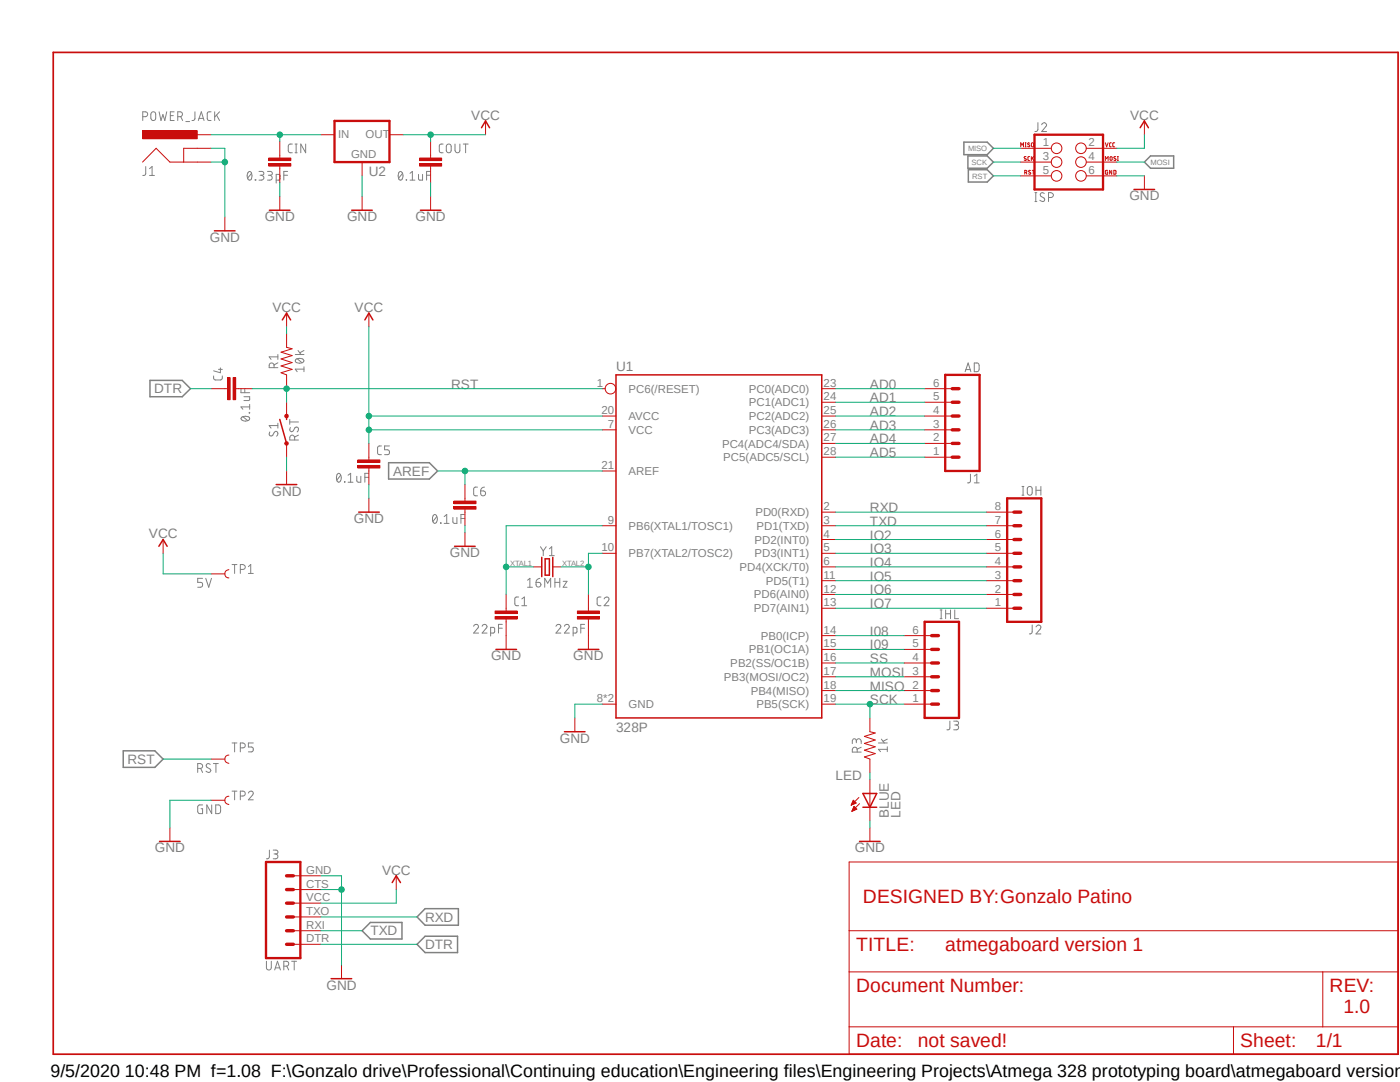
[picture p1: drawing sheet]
<svg xmlns="http://www.w3.org/2000/svg" width="279mm" height="216mm" viewBox="0 0 279 216" stroke-linecap="round" stroke-linejoin="round" font-family="sans-serif">
<path d="M10.1 10.1l269.3 200.8M279.4 10.1l-269.3 200.8" fill="none" stroke="#fff" stroke-width=".2"/>
<g fill="none" stroke="#808080" stroke-width=".2">
<path d="M28.5 23.3h.5a.49 .49 0 0 0 .5-.5 .49 .49 0 0 0-.5-.5h-.5v1.7M29.1 33.2v1.4a.42 .42 0 0 1-.6 .4M29.8 35h1M29.8 33.7l.6-.5v1.8M30.3 22.4a.48 .48 0 0 1 .5 0 .48 .48 0 0 1 .3 .4v.8a.49 .49 0 0 1-.5 .5 .49 .49 0 0 1-.5-.5v-.8zM31.7 22.3l.4 1.7 .4-1.1 .4 1.1 .4-1.7M34 23.1h.6M34.8 22.3h-.8v1.7h.8M35.5 23.3h.4a.49 .49 0 0 0 .5-.5 .49 .49 0 0 0-.5-.5h-.4v1.7M36.1 23.3l.3 .7M37.1 24.3h.7M38.9 22.3v1.4a.45 .45 0 0 1-.6 .3"/>
<path d="M39.6 24l.6-1.7 .5 1.7M39.7 23.6h.9M42.1 22.3l-.6 .1-.1 .3v1.1l.1 .2h.6M42.8 22.3v1.7M43.2 23l.6 1M43.8 22.3l-1 1.1M49.6 34.3l.2-.1a1.04 1.04 0 0 1 0 1.7 1.04 1.04 0 0 1-.2-1.6zM50.2 34.6l-.8 1M50.9 35.9h.2zM51.7 34.2h.6l.3 .2v.4l-.7 .2M52.2 35a.49 .49 0 0 1 .5 .5 .49 .49 0 0 1-.5 .4h-.5M53.4 34.2h.7l.3 .4-.3 .3-.5 .1"/>
<path d="M53.8 35a.49 .49 0 0 1 .5 .5 .49 .49 0 0 1-.5 .4h-.4M55.1 35.9h.7v-.1l.1-.7-.1-.3h-.7v1.7M56.6 35h.8M57.4 34.2h-.8v1.7M58.3 28.7l-.6 .1-.2 .3 .1 1.2 .7 .2M58.9 30.5h.4M58.9 28.7h.4M59.1 28.7v1.8M61 28.7v1.8l-1-1.8v1.8M79.7 34.3l.2-.1a1 1 0 0 1 0 1.7 .79 .79 0 0 1-.4-1.1zM80.3 34.6l-.8 1M81.1 35.9h.1z"/>
<path d="M81.8 35.9h1M81.8 34.6l.5-.4v1.7M83.5 34.8v.9l.2 .2h.6v-1.1M85.1 35h.8M85.9 34.2h-.8v1.7M88.4 28.7l-.5 .1-.2 .3v1.2l.7 .2M89.3 28.8a.48 .48 0 0 1 .5 0 .48 .48 0 0 1 .2 .4v.8a.49 .49 0 0 1-.4 .5 .49 .49 0 0 1-.5-.5v-.8zM90.8 28.7v1.3a.49 .49 0 0 0 .5 .5 .49 .49 0 0 0 .5-.5v-1.3M92.5 28.7h.9M92.9 28.7v1.8M206.5 38.4h.4M206.7 38.4v1.8"/>
<path d="M207.1 24.5v1.4a.45 .45 0 0 1-.6 .3M207.9 24.9a.47 .47 0 0 1 .7-.4 .47 .47 0 0 1 .1 .8l-.8 .9h1M208.4 38.6a.44 .44 0 0 0-.6-.1 .44 .44 0 0 0 0 .7l.5 .3a.4 .4 0 0 1 .2 .4 .4 .4 0 0 1-.4 .3l-.6-.2M209.3 39.4h.4a.49 .49 0 0 0 .5-.5 .49 .49 0 0 0-.5-.5h-.4v1.8M206.5 40.2h.4M42.6 75l.1 .6 .3 .2h1.2l.1-.2 .1-.6M43.6 73.7h.8M44 73.4v1l-1.4-.4M48.1 77.6v.8h1.7M48.7 79.2h1.1v.6l-.1 .1h-1M48.9 77.6v.8M54.7 73.4v-.5a.49 .49 0 0 0-.5-.5 .49 .49 0 0 0-.5 .5v.5h1.8"/>
<path d="M55.5 72.4l-.8 .4M55.5 71.2h-1.8l.4 .5M55.5 70.7v1M58.9 70.7h1.8M59 71.8l.1-.2 .7-.1a.72 .72 0 0 1 .9 .5 1.04 1.04 0 0 1-1.8 0zM59.3 71.6l1 .8M59.5 69.9l.6 .8M60.7 73.7h-1.8l.4 .5M60.7 73.2v1M60.7 69.9l-.9 .5M192.6 74.2l.6-1.8 .6 1.8M192.7 73.7h.9"/>
<path d="M194.4 72.4h.7l.2 .2 .1 1.1a.44 .44 0 0 1-.5 .5h-.5zM48.2 83.3l.8-.2a.66 .66 0 0 1 .8 .4 1 1 0 0 1-1.7 0zM48.5 83.1l.9 .8M49.7 82.3l.1 .1zM49.8 80.7v1M49.8 81.2h-1.7l.4 .5M53.8 86.2a.44 .44 0 0 0 0 .6 .44 .44 0 0 0 .6 0l.5-.7a.38 .38 0 0 1 .4 0 .38 .38 0 0 1 .2 .4l-.3 .5M55.5 84.5v.9M55.5 84.9h-1.8l.4 .5M57.8 83.7v1M57.8 84.2h1.8M58 85.3a.51 .51 0 0 0 .2 .8l.3-.2 .3-.5a.4 .4 0 0 1 .5-.2 .4 .4 0 0 1 .3 .4l-.3 .6"/>
<path d="M58.8 87.8v-.5a.49 .49 0 0 0-.5-.5 .49 .49 0 0 0-.5 .5v.5h1.8M59.6 86.8l-.8 .4M67.4 94.5l.2-.1a1.03 1.03 0 0 1 0 1.8 1.15 1.15 0 0 1-.2-1.7zM68 94.8l-.8 1M68.7 96.1l.1 .1zM69.5 96.2h.9M69.5 94.8l.5-.4v1.8M71.2 95v.9l.3 .3h.5v-1.2M72.8 95.2h.8M73.6 94.4h-.8v1.8M76.1 89h-.6l-.1 .4v1.2l.7 .1M77.7 89h-.9v.7h.5a.5 .5 0 0 1 .4 .5 .5 .5 0 0 1-.4 .5h-.5"/>
<path d="M95.3 97.2h-.6l-.2 .4 .1 1.2 .7 .1M95.9 98h.6a.5 .5 0 0 1 .4 .5 .5 .5 0 0 1-.5 .4 .5 .5 0 0 1-.5-.4zM96.7 97.2a.73 .73 0 0 0-.8 .8M193.7 94.6v1.4a.42 .42 0 0 1-.6 .4M194.4 96.4h1M194.4 95l.5-.4v1.8M204 98.8h.3M204 97.1h.3M204.2 97.1v1.7M205.2 97.2a.48 .48 0 0 1 .5-.1 .48 .48 0 0 1 .3 .4v.8a.49 .49 0 0 1-.5 .5 .49 .49 0 0 1-.5-.5v-.8zM206.8 97.1v1.7M206.8 97.8h.9"/>
<path d="M207.7 97.1v1.7M40.4 115.4h-.9v.8h.5a.5 .5 0 0 1 .4 .5 .5 .5 0 0 1-.4 .5h-.5M41.1 115.4l.6 1.8 .5-1.8M46.3 112.6h1M46.8 112.6v1.8M48 113.6h.5a.49 .49 0 0 0 .5-.5 .49 .49 0 0 0-.5-.5h-.5v1.8M49.6 113.1l.4-.5v1.8M49.6 114.4h.9M86.6 102.7h.2a1.03 1.03 0 0 1 0 1.7 1.07 1.07 0 0 1-.2-1.7zM87.2 103.1l-.8 1M87.9 104.3l.1 .1zM88.6 104.4h1"/>
<path d="M88.6 103.1l.6-.4v1.7M90.4 103.3v.8l.3 .3h.5v-1.1M92 103.5h.8M92.8 102.7h-.8v1.7M103.5 119.1l-.6 .1-.2 .3 .1 1.1 .1 .2 .6 .1M104.1 119.5l.5-.4v1.8M105.3 115.8l.4-.4v1.8M105.3 117.2h1M107 116.2h.5a.49 .49 0 0 1 .4 .5 .49 .49 0 0 1-.5 .5 .49 .49 0 0 1-.4-.5zM107.7 115.4a.79 .79 0 0 0-.7 .8M107.9 109.1l.5 .8M108.4 109.9v1"/>
<path d="M108.7 117.2v-1.8l.6 1 .6-1v1.8M109 109.1l-.6 .8M109.6 109.5l.5-.4v1.8M109.6 110.9h1M110.7 116.2h1M110.7 115.4v1.8M111.7 115.4v1.8M112.4 116h.8l-.8 1.2h.8M119.9 119.1l-.5 .1-.2 .3v1.1l.2 .2 .5 .1M120.6 119.5a.49 .49 0 0 1 .6-.4 .49 .49 0 0 1 .2 .8l-.8 1h.9M94.5 125a.48 .48 0 0 1 .7-.4 .48 .48 0 0 1 .1 .7l-.8 1h1M96.2 125a.47 .47 0 0 1 .7-.4 .47 .47 0 0 1 .1 .7l-.8 1h1"/>
<path d="M97.9 126.3l.8-.1v-.7l-.1-.3h-.7v1.7M99.5 125.3h.7M100.2 124.6h-.7v1.7M104.1 120.9h1M111 125a.48 .48 0 0 1 .6-.4 .48 .48 0 0 1 .3 .6l-.9 1.1h.9M112.6 125a.48 .48 0 0 1 .7-.4 .48 .48 0 0 1 .2 .7l-.9 1h1M114.4 126.3l.7-.1v-.7l-.1-.3h-.6v1.7M115.9 125.3h.8M116.7 124.6h-.8v1.7M187.6 123.4h.4M187.6 121.7h.4M187.8 121.7v1.7"/>
<path d="M188.7 121.7v1.7M188.7 122.5h1M189.7 121.7v1.7M190.5 121.7v1.7h.8M206 124.7v1.4a.45 .45 0 0 1-.6 .4M206.8 125.1a.5 .5 0 0 1 .5-.4 .5 .5 0 0 1 .4 .4l-.1 .4-.8 1h.9M39.5 153.3h.5a.49 .49 0 0 0 .5-.5 .49 .49 0 0 0-.5-.4h-.5v1.7M40 153.3l.4 .8M42 152.5a.44 .44 0 0 0-.7 0 .44 .44 0 0 0 0 .6l.7 .4a.4 .4 0 0 1-.3 .6l-.6-.2M42.6 152.4h1M43.1 152.4v1.7M46.3 148.3h1"/>
<path d="M46.3 157.9h1M46.8 148.3v1.7M46.8 157.9v1.7M48 158.8h.5a.49 .49 0 0 0 .4-.5 .49 .49 0 0 0-.4-.4h-.5v1.7M48 149.2h.5a.49 .49 0 0 0 .5-.5 .49 .49 0 0 0-.5-.4h-.5v1.7M49.6 158.2a.49 .49 0 0 1 .7-.3 .49 .49 0 0 1 .1 .7l-.8 1h.9M50.5 148.3h-.9v.8h.6a.5 .5 0 0 1 .4 .4 .5 .5 0 0 1-.4 .5h-.6M170.9 147.9a.49 .49 0 0 1 .5-.5 .49 .49 0 0 1 .5 .5v.5M170.9 148.2v-.6l-.2-.2a.4 .4 0 0 0-.6 .4v.6M171.1 150.1v-.5a.49 .49 0 0 0-.5-.5 .49 .49 0 0 0-.5 .5v.5h1.8M171.9 149.1l-.8 .4M175.3 148.3h1.8"/>
<path d="M175.9 147.5l.6 .8M177.1 149.5h-1.8l.4 .5M177.1 149v1M177.1 147.5l-.9 .4M189.6 143.9v1.3a.42 .42 0 0 1-.6 .4M190.3 143.9h.6a.38 .38 0 0 1 .4 .4 .38 .38 0 0 1-.4 .4h-.4M190.8 144.7a.49 .49 0 0 1 .5 .4 .49 .49 0 0 1-.5 .5h-.5M40.4 160.6h-.6l-.3 .2v1.2l.2 .3h.7v-.9h-.3M42.2 160.6v1.7l-.9-1.7v1.7M43.1 160.6h.6l.2 .1 .1 1.1a.44 .44 0 0 1-.4 .5h-.5zM53.8 169.6v1.4a.45 .45 0 0 1-.6 .4M54.5 169.6h.6a.39 .39 0 0 1 .3 .3 .39 .39 0 0 1-.1 .4l-.6 .1"/>
<path d="M55 170.4a.49 .49 0 0 1 .5 .5 .49 .49 0 0 1-.5 .5h-.5M53.2 191.8v1.3a.49 .49 0 0 0 .5 .5 .49 .49 0 0 0 .4-.5v-1.3M54.8 193.5l.6-1.7 .6 1.7M54.9 193.1h.9M56.6 192.8h.5a.49 .49 0 0 0 .5-.5 .49 .49 0 0 0-.5-.5h-.5v1.7M57.2 192.8l.4 .7M58.2 191.8h1M58.7 191.8v1.7"/>
</g>
<path d="M192.4 28.4h4.6l1.2 1.2-1.2 1.3h-4.6zM193.2 31.1h3.8l1.2 1.2-1.2 1.3h-3.8zM193.3 33.9h3.7l1.2 1.2-1.2 1.2h-3.7zM228.4 32.3l1.2-1.2h4.6v2.5h-4.6zM29.9 75.9h6.5l1.6 1.7-1.6 1.6h-6.5zM77.6 92.3h8.1l1.6 1.7-1.6 1.6h-8.1zM24.6 149.8h6.3l1.7 1.7-1.7 1.6h-6.3zM72.3 185.7l1.6-1.6h6.3v3.3h-6.3zM83.2 188.4l1.6-1.6h6.5v3.3h-6.5zM84.8 181.3h6.7v3.3h-6.7l-1.6-1.6z" fill="none" stroke="#808080" stroke-width=".3"/>
<path d="M122.9 74.8h41.1v68.5h-41.1zM108.1 111.2v3.9M108.8 111.5h.8v3.3h-.8zM110.3 111.2v3.9" fill="none" stroke="#c90d0c" stroke-width=".3"/>
<g fill="none" stroke="#c90d0c" stroke-width=".2">
<path d="M120.2 77.6h.6M164 77.6h2.8M120.2 85.8h2.7M120.2 94h2.7M120.2 83h2.7M164 85.8h2.8M164 83h2.8M164 91.2h2.8M164 88.5h2.8M164 80.3h2.8M106.5 113.1h1.6M110.3 113.1h1.7"/>
<path d="M120.2 110.4h2.7M120.2 104.9h2.7M164 110.4h2.8M164 104.9h2.8M164 118.6h2.8M164 115.9h2.8M164 113.1h2.8M164 107.7h2.8M164 102.2h2.8M101 121.4v.5M101 123.5v.6M164 137.8h2.8"/>
<path d="M164 135h2.8M164 132.3h2.8M164 129.6h2.8M164 126.8h2.8M164 121.4h2.8M120.2 140.5h2.7M164 140.5h2.8"/>
<circle cx="121.8" cy="77.6" r="1.06"/>
</g>
<path d="M98.8 123h4.4v.5h-4.4z" fill-rule="evenodd" fill="#c90d0c"/>
<path d="M98.8 123h4.4v.5h-4.4z" fill="none" stroke="#c90d0c" stroke-width=".2"/>
<path d="M98.8 121.9h4.4v.5h-4.4z" fill-rule="evenodd" fill="#c90d0c"/>
<path d="M101 118.6v2.8M98.8 121.9h4.4v.5h-4.4zM101 124.1v2.7M117.4 121.4v.5M117.4 123.5v.6" fill="none" stroke="#c90d0c" stroke-width=".2"/>
<path d="M115.2 123h4.4v.5h-4.4z" fill-rule="evenodd" fill="#c90d0c"/>
<path d="M115.2 123h4.4v.5h-4.4z" fill="none" stroke="#c90d0c" stroke-width=".2"/>
<path d="M115.2 121.9h4.4v.5h-4.4z" fill-rule="evenodd" fill="#c90d0c"/>
<g fill="none" stroke="#c90d0c" stroke-width=".2">
<path d="M203.7 29.3v-.8l.3 .5 .3-.5v.8M203.7 29.6h6.1M203.7 32.3h6.1M203.7 35.1h6.1M204.5 34.4h.4v-.3l-.4-.1v.8M204.6 29.3h.2M204.6 28.5h.2M204.7 28.5v.8M204.8 31.3l-.3-.1-.1 .2 .4 .3v.3h-.2l-.2-.1M204.8 34.4l.1 .4M205.5 31.2l-.4 .2v.6h.4M205.5 28.6h-.4l.4 .6h-.4"/>
<path d="M205.7 34h-.3l-.1 .2 .4 .3v.2h-.4M205.8 31.2v.8M205.9 28.6h.3l.1 .5-.2 .2-.2-.1zM206 34h.4M206 31.5l.3 .5M206.2 34v.8M206.3 31.2l-.5 .5M216.8 29.6h6.1M216.8 32.3h6.1M216.8 35.1h6.1M220.6 32v-.8l.3 .5 .2-.5v.8M220.6 28.5l.3 .8 .2-.8"/>
<path d="M221.1 34h-.5l.1 .8h.4v-.5h-.2M221.6 31.3h.3v.7h-.3zM221.8 28.5l-.4 .2v.5l.4 .1M221.9 34v.8l-.5-.8v.8M222.3 34l.4 .1-.1 .7h-.3zM222.5 28.5l-.4 .2v.5l.4 .1M222.7 31.3l-.3-.1-.1 .2 .4 .3v.3l-.4-.1M223 32h.2M223 31.2h.2M223.1 31.2v.8M57.2 66.6v2.7l1.1 .3-2.2 .7 2.2 .7-2.2 .6 2.2 .7-2.2 .7 2.2 .7-2.2 .7 1.1 .4v2.8M57.2 62.5v2.7"/>
<path d="M57.2 94v2.7M117.4 118.6v2.8M101 126.8v2.8M115.2 121.9h4.4v.5h-4.4zM117.4 124.1v5.5M58.5 177.5h5.6M58.5 174.8h5.6M58.5 188.4h5.6M58.5 185.7h5.6M58.5 183h5.6M58.5 180.2h5.6"/>
<circle cx="210.9" cy="29.6" r="1.06"/>
<circle cx="210.9" cy="35.1" r="1.06"/>
<circle cx="210.9" cy="32.3" r="1.06"/>
<circle cx="215.7" cy="35.1" r="1.06"/>
<circle cx="215.7" cy="32.3" r="1.06"/>
<circle cx="215.7" cy="29.6" r="1.06"/>
</g>
<path d="M56.3 63.8l.9-1.3 .8 1.3M55.1 96.7h4.1M55.8 83.7l1.4 4.8M57.2 83v.7M99 129.6h4.1M115.4 129.6h4.1" fill="none" stroke="#c90d0c" stroke-width=".3"/>
<path d="M206.5 26.9h13.6v10.9h-13.6zM53.1 172h6.8v19.2h-6.8z" fill="none" stroke="#c90d0c" stroke-width=".47"/>
<path d="M57.2 177.5h1.3M57.2 174.8h1.3M57.2 183h1.3M57.2 185.7h1.3M57.2 188.4h1.3M57.2 180.2h1.3" fill="none" stroke="#c90d0c" stroke-width=".68"/>
<circle cx="57.2" cy="88.5" r=".36" fill="#c90d0c"/>
<circle cx="57.2" cy="88.5" r=".36" fill="none" stroke="#c90d0c" stroke-width=".2"/>
<circle cx="57.2" cy="83" r=".37" fill="#c90d0c"/>
<g fill="none" stroke="#c90d0c" stroke-width=".2">
<path d="M28.4 32.3l2.8-2.7 2.7 2.7h5.5M39.4 29.6h-2.7v2.7M228.4 24.1v2.8M228.4 35.1v2.7M73.6 62.5v2.7M184.5 77.6h5.5M57.2 80.3v2.7M57.2 88.5v2.7M73.6 99.4v2.8M184.5 91.2h5.5M184.5 88.5h5.5M184.5 85.8h5.5"/>
<path d="M184.5 83h5.5M184.5 80.3h5.5M32.6 107.7v2.7M42.1 114.5h2.8M45.7 113.7a.83 .83 0 0 0-.8 .8 .83 .83 0 0 0 .8 .8M92.8 106.3v2.7M196.8 118.6h5.6M196.8 115.9h5.6M196.8 113.1h5.6M196.8 110.4h5.6M196.8 107.7h5.6M196.8 104.9h5.6"/>
<path d="M196.8 102.2h5.6M180.4 137.8h5.5M180.4 135h5.5M180.4 132.3h5.5M180.4 129.6h5.5M180.4 126.8h5.5M196.8 121.4h5.6M42.1 159.7h2.8M42.1 151.5h2.8M45.7 158.9a.83 .83 0 0 0-.8 .8 .83 .83 0 0 0 .8 .8M45.7 150.7a.83 .83 0 0 0-.8 .8 .83 .83 0 0 0 .8 .8M114.7 143.3v2.7"/>
<path d="M170.2 159.9h.4M170.2 159.9h.2M170.3 159.7h.1M171.4 159.1l-1.5 1.6M173.6 143.3v2.7l1.1 .3-2.2 .6 2.2 .8-2.2 .6 2.2 .7-2.2 .7 2.2 .7-2.2 .6 1.1 .5v2.7M173.6 155.6v8.2M180.4 140.5h5.5M33.9 165.2v2.7M79.1 174.8v2.7M169.9 160.7h.1M169.9 160.5h.2M170 160.4h.3"/>
<path d="M170 160.4h.6M170.1 160.2h.7M170.1 161.8h.1M170.1 160.1h.7M170.1 161.8h.2M170.1 160.1h.5M170.1 161.7h.5M170.2 161.5h.6M170.2 161.5h.8M170.3 161.4h.6M170.3 161.2h.5M170.3 161.2h.4"/>
<path d="M170.4 161h.2M170.4 161h.1M170.9 160.2l-.6-.5-.4 1M170.9 160.2l-1 .5M171 161.5l-.6-.6-.4 1M171 161.5l-1 .4M171.5 160.4l-1.5 1.5M173.6 165.2v2.7M68.2 192.6v2.7"/>
<circle cx="57.2" cy="83" r=".37"/>
</g>
<g fill="none" stroke="#c90d0c" stroke-width=".3">
<path d="M226.3 37.8h4.1M227.5 25.5l.9-1.4 .8 1.4M72.8 63.8l.8-1.3 .8 1.3M31.7 109l.9-1.3 .8 1.3M71.6 102.2h4.1M90.7 109h4.1M112.6 146h4.2M172.2 158.3h2.8l-1.4 2.8zM31.8 167.9h4.1M78.3 176.1l.8-1.3 .8 1.3M171.5 167.9h4.1M172.2 161.1h2.8"/>
<path d="M66.1 195.3h4.1"/>
</g>
<path d="M188.6 74.8h6.9v19.2h-6.9zM201 99.4h6.8v24.7h-6.8zM184.5 124.1h6.9v19.2h-6.9z" fill="none" stroke="#c90d0c" stroke-width=".47"/>
<g fill="none" stroke="#c90d0c" stroke-width=".68">
<path d="M190 77.6h1.4M190 85.8h1.4M190 88.5h1.4M190 91.2h1.4M190 80.3h1.4M190 83h1.4M202.4 115.9h1.3M202.4 118.6h1.3M202.4 110.4h1.3M202.4 113.1h1.3M202.4 107.7h1.3M202.4 104.9h1.3"/>
<path d="M202.4 102.2h1.3M185.9 135h1.4M185.9 137.8h1.4M185.9 129.6h1.4M185.9 132.3h1.4M185.9 126.8h1.4M202.4 121.4h1.3M185.9 140.5h1.4"/>
</g>
<path d="M28.4 26.1h11v1.6h-11z" fill-rule="evenodd" fill="#c90d0c"/>
<g fill="none" stroke="#c90d0c" stroke-width=".2">
<path d="M28.4 26.1h11v1.6h-11zM39.4 29.6h2.7M39.4 32.3h2.7M39.4 26.9h2.7M55.8 31v.5M55.8 33.2v.5M55.8 39.2v2.8M64.1 26.9h2.7M72.3 32.3v2.8M72.3 39.2v2.8M77.7 26.9h2.8M85.9 39.2v2.8"/>
<path d="M96.9 24.1v2.8M44.9 43.3v2.8"/>
</g>
<path d="M96.1 25.5l.8-1.4 .8 1.4M42.8 46.1h4.1M53.8 42h4.1M70.2 42h4.1M83.9 42h4.1" fill="none" stroke="#c90d0c" stroke-width=".3"/>
<path d="M66.8 24.1h10.9v8.2h-10.9z" fill="none" stroke="#c90d0c" stroke-width=".47"/>
<path d="M53.6 32.6h4.4v.5h-4.4z" fill-rule="evenodd" fill="#c90d0c"/>
<path d="M53.6 32.6h4.4v.5h-4.4z" fill="none" stroke="#c90d0c" stroke-width=".2"/>
<path d="M53.6 31.5h4.4v.5h-4.4z" fill-rule="evenodd" fill="#c90d0c"/>
<path d="M53.6 31.5h4.4v.5h-4.4zM55.8 28.2v2.8M55.8 33.7v2.7M85.9 31v.5M85.9 33.2v.5" fill="none" stroke="#c90d0c" stroke-width=".2"/>
<path d="M83.7 32.6h4.4v.5h-4.4z" fill-rule="evenodd" fill="#c90d0c"/>
<path d="M83.7 32.6h4.4v.5h-4.4z" fill="none" stroke="#c90d0c" stroke-width=".2"/>
<path d="M83.7 31.5h4.4v.5h-4.4z" fill-rule="evenodd" fill="#c90d0c"/>
<path d="M83.7 31.5h4.4v.5h-4.4zM85.9 28.2v2.8M85.9 33.7v2.7M44.9 77.6h.5M47 77.6h.6" fill="none" stroke="#c90d0c" stroke-width=".2"/>
<path d="M46.5 75.4h.5v4.4h-.5z" fill-rule="evenodd" fill="#c90d0c"/>
<path d="M46.5 75.4h.5v4.4h-.5z" fill="none" stroke="#c90d0c" stroke-width=".2"/>
<path d="M45.4 75.4h.5v4.4h-.5z" fill-rule="evenodd" fill="#c90d0c"/>
<path d="M42.1 77.6h2.8M45.4 75.4h.5v4.4h-.5zM47.6 77.6h2.7M73.6 91.2v.6M73.6 93.4v.6" fill="none" stroke="#c90d0c" stroke-width=".2"/>
<path d="M71.4 92.9h4.4v.5h-4.4z" fill-rule="evenodd" fill="#c90d0c"/>
<path d="M71.4 92.9h4.4v.5h-4.4z" fill="none" stroke="#c90d0c" stroke-width=".2"/>
<path d="M71.4 91.8h4.4v.5h-4.4z" fill-rule="evenodd" fill="#c90d0c"/>
<path d="M71.4 91.8h4.4v.5h-4.4zM73.6 88.5v2.7M73.6 94v2.7M92.8 99.4v.6M92.8 101.6v.6" fill="none" stroke="#c90d0c" stroke-width=".2"/>
<path d="M90.6 101.1h4.4v.5h-4.4z" fill-rule="evenodd" fill="#c90d0c"/>
<path d="M90.6 101.1h4.4v.5h-4.4z" fill="none" stroke="#c90d0c" stroke-width=".2"/>
<path d="M90.6 100h4.4v.5h-4.4z" fill-rule="evenodd" fill="#c90d0c"/>
<path d="M90.6 100h4.4v.5h-4.4zM92.8 96.7v2.7M92.8 102.2v2.7M169.5 172h109.5v38.4h-109.5zM169.5 193.9h109.5M169.5 185.7h109.5M264 193.9v11M169.5 204.9h109.5M246.2 204.9v5.5" fill="none" stroke="#c90d0c" stroke-width=".2"/>
<path d="M10.6 10.5h268.4v199.9h-268.4z" fill="none" stroke="#c90d0c" stroke-width=".34"/>
<path d="M101 113.1h5.5M120.2 104.9h-19.2v13.7" fill="none" stroke="#0dab76" stroke-width=".2"/>
<circle cx="101" cy="113.1" r=".55" fill="#0dab76"/>
<g fill="none" stroke="#0dab76" stroke-width=".2">
<path d="M112 113.1h5.4M120.2 110.4h-2.8v8.2"/>
<circle cx="101" cy="113.1" r=".55"/>
</g>
<circle cx="117.4" cy="113.1" r=".55" fill="#0dab76"/>
<g fill="none" stroke="#0dab76" stroke-width=".2">
<path d="M222.9 35.1h5.5M57.2 91.2v2.8M120.2 140.5h-5.5v2.8M64.1 174.8h4.1v17.8M64.1 177.5h4.1M173.6 163.8v1.4"/>
<circle cx="117.4" cy="113.1" r=".55"/>
</g>
<circle cx="68.2" cy="177.5" r=".55" fill="#0dab76"/>
<g fill="none" stroke="#0dab76" stroke-width=".2">
<path d="M42.1 29.6h2.8v13.7M42.1 32.3h2.8M42.1 159.7h-8.2v5.5"/>
<circle cx="68.2" cy="177.5" r=".55"/>
</g>
<circle cx="44.9" cy="32.3" r=".55" fill="#0dab76"/>
<g fill="none" stroke="#0dab76" stroke-width=".2">
<path d="M55.8 36.4v2.8M72.3 35.1v4.1M85.9 36.4v2.8M228.4 26.9v2.7h-5.5M57.2 65.2v1.4M73.6 65.2v23.3M73.6 96.7v2.7M73.6 83h46.6M73.6 85.8h46.6M92.8 104.9v1.4"/>
<circle cx="44.9" cy="32.3" r=".55"/>
</g>
<circle cx="73.6" cy="85.8" r=".55" fill="#0dab76"/>
<circle cx="73.6" cy="85.8" r=".55" fill="none" stroke="#0dab76" stroke-width=".2"/>
<circle cx="73.6" cy="83" r=".55" fill="#0dab76"/>
<g fill="none" stroke="#0dab76" stroke-width=".2">
<path d="M80.5 26.9h16.4M85.9 26.9v1.3M79.1 177.5v2.7h-15"/>
<circle cx="73.6" cy="83" r=".55"/>
</g>
<circle cx="85.9" cy="26.9" r=".55" fill="#0dab76"/>
<g fill="none" stroke="#0dab76" stroke-width=".2">
<path d="M38 77.6h4.1M57.2 77.6h63M166.8 80.3h17.7M166.8 83h17.7M166.8 85.8h17.7M166.8 88.5h17.7M166.8 91.2h17.7M32.6 110.4v4.1h9.5M64.1 188.4h19.1"/>
<circle cx="85.9" cy="26.9" r=".55"/>
</g>
<circle cx="57.2" cy="77.6" r=".55" fill="#0dab76"/>
<g fill="none" stroke="#0dab76" stroke-width=".2">
<path d="M198.2 35.1h5.5M198.2 32.3h5.5M50.3 77.6h6.9v2.7M166.8 104.9h30M166.8 102.2h30M32.6 151.5h9.5M166.8 140.5h13.6M173.6 140.5v2.8M64.1 185.7h8.2M64.1 183h19.1"/>
<circle cx="57.2" cy="77.6" r=".55"/>
</g>
<circle cx="173.6" cy="140.5" r=".55" fill="#0dab76"/>
<g fill="none" stroke="#0dab76" stroke-width=".2">
<path d="M42.1 26.9h22M55.8 26.9v1.3M198.2 29.6h5.5M222.9 32.3h5.5M166.8 77.6h17.7M166.8 107.7h30M166.8 110.4h30M166.8 113.1h30M166.8 115.9h30M166.8 118.6h30M166.8 137.8h13.6M166.8 135h13.6"/>
<path d="M166.8 121.4h30M166.8 126.8h13.6M166.8 129.6h13.6M166.8 132.3h13.6M173.6 154.2v1.4"/>
<circle cx="173.6" cy="140.5" r=".55"/>
</g>
<circle cx="55.8" cy="26.9" r=".55" fill="#0dab76"/>
<g fill="none" stroke="#0dab76" stroke-width=".2">
<path d="M87.3 94h32.9M92.8 94v2.7"/>
<circle cx="55.8" cy="26.9" r=".55"/>
</g>
<circle cx="92.8" cy="94" r=".55" fill="#0dab76"/>
<circle cx="92.8" cy="94" r=".55" fill="none" stroke="#0dab76" stroke-width=".2"/>
<g font-size="3.9" fill="#c90d0c">
<text x="172.2" y="180.2">DESIGNED BY:Gonzalo Patino</text>
<text x="170.9" y="189.8">TITLE:</text>
<text x="188.6" y="189.8">atmegaboard version 1</text>
<text x="170.9" y="198">Document Number:</text>
<text x="265.3" y="198">REV:</text>
<text x="268.1" y="202.1">1.0</text>
<text x="170.9" y="209">Date:</text>
<text x="183.2" y="209">not saved!</text>
<text x="247.5" y="209">Sheet:</text>
<text x="262.6" y="209">1/1</text>
</g>
<text font-size="3.6" x="10.1" y="215">9/5/2020 10:48 PM f=1.08 F:\Gonzalo drive\Professional\Continuing education\Engineering files\Engineering Projects\Atmega 328 prototyping board\atmegaboard version</text>
<g font-size="2.7" fill="#808080">
<text x="94.1" y="23.9">VCC</text>
<text x="225.6" y="23.9">VCC</text>
<text x="73.6" y="35.1">U2</text>
<text x="225.4" y="40">GND</text>
<text x="52.8" y="44.1">GND</text>
<text x="69.3" y="44.1">GND</text>
<text x="82.9" y="44.1">GND</text>
<text x="41.9" y="48.2">GND</text>
<text x="54.4" y="62.2">VCC</text>
<text x="70.8" y="62.2">VCC</text>
<text x="90" y="77.6">RST</text>
<text x="122.9" y="74">U1</text>
<text x="173.6" y="77.6">AD0</text>
<text x="30.8" y="78.5">DTR</text>
<text x="173.6" y="80.3">AD1</text>
<text x="173.6" y="83">AD2</text>
<text x="173.6" y="85.8">AD3</text>
<text x="173.6" y="88.5">AD4</text>
<text x="78.4" y="94.9">AREF</text>
<text x="173.6" y="91.2">AD5</text>
<text x="54.2" y="98.9">GND</text>
<text x="29.7" y="107.4">VCC</text>
<text x="70.6" y="104.4">GND</text>
<text x="173.6" y="104.9">TXD</text>
<text x="173.6" y="102.2">RXD</text>
<text x="173.6" y="107.7">IO2</text>
<text x="89.8" y="111.2">GND</text>
<text x="173.6" y="110.4">IO3</text>
<text x="173.6" y="113.2">IO4</text>
<text x="173.6" y="115.9">IO5</text>
<text x="173.6" y="118.6">IO6</text>
<text x="173.6" y="121.4">IO7</text>
<text x="98" y="131.7">GND</text>
<text x="114.4" y="131.7">GND</text>
<text x="173.6" y="126.8">I08</text>
<text x="173.6" y="129.6">I09</text>
<text x="173.6" y="137.8">MISO</text>
<text x="173.6" y="135">MOSI</text>
<text x="173.6" y="132.3">SS</text>
<text x="173.6" y="140.5">SCK</text>
<text x="111.7" y="148.2">GND</text>
<text x="122.9" y="146">328P</text>
<text x="25.4" y="152.4">RST</text>
<text x="166.8" y="155.6">LED</text>
<text x="177.4" y="163.2" transform="rotate(-90 177.4 163.2)">BLUE</text>
<text x="179.7" y="163.2" transform="rotate(-90 179.7 163.2)">LED</text>
<text x="30.9" y="170.1">GND</text>
<text x="170.6" y="170.1">GND</text>
<text x="76.2" y="174.5">VCC</text>
<text x="84.8" y="183.9">RXD</text>
<text x="73.9" y="186.6">TXD</text>
<text x="84.8" y="189.4">DTR</text>
<text x="65.2" y="197.5">GND</text>
</g>
<g font-size="2.3" fill="#808080">
<text x="67.5" y="27.6">IN</text>
<text x="72.9" y="27.6">OUT</text>
<text x="208.2" y="29.2">1</text>
<text x="217.2" y="29.2">2</text>
<text x="70.1" y="31.5">GND</text>
<text x="208.2" y="32">3</text>
<text x="208.2" y="34.7">5</text>
<text x="217.2" y="32">4</text>
<text x="217.2" y="34.7">6</text>
<text x="119.1" y="77.1">1</text>
<text x="164.4" y="77.1">23</text>
<text x="186.2" y="77.1">6</text>
<text x="120" y="82.6">20</text>
<text x="125.4" y="83.8">AVCC</text>
<text x="125.4" y="78.4">PC6(/RESET)</text>
<text x="149.4" y="83.9">PC2(ADC2)</text>
<text x="149.4" y="81.1">PC1(ADC1)</text>
<text x="149.4" y="78.4">PC0(ADC0)</text>
<text x="164.4" y="82.6">25</text>
<text x="164.4" y="79.9">24</text>
<text x="186.2" y="82.6">4</text>
<text x="186.2" y="79.9">5</text>
<text x="121.3" y="85.4">7</text>
<text x="125.4" y="86.6">VCC</text>
<text x="144.1" y="89.3">PC4(ADC4/SDA)</text>
<text x="149.4" y="86.6">PC3(ADC3)</text>
<text x="164.4" y="88.1">27</text>
<text x="164.4" y="85.4">26</text>
<text x="186.2" y="88.1">2</text>
<text x="186.2" y="85.4">3</text>
<text x="120" y="93.6">21</text>
<text x="125.4" y="94.8">AREF</text>
<text x="144.4" y="92.1">PC5(ADC5/SCL)</text>
<text x="164.4" y="90.8">28</text>
<text x="186.2" y="90.8">1</text>
<text x="164.4" y="101.8">2</text>
<text x="198.5" y="101.8">8</text>
<text x="121.3" y="104.5">9</text>
<text x="125.4" y="105.7">PB6(XTAL1/TOSC1)</text>
<text x="150.7" y="103">PD0(RXD)</text>
<text x="151" y="105.7">PD1(TXD)</text>
<text x="164.4" y="107.3">4</text>
<text x="164.4" y="104.5">3</text>
<text x="198.5" y="107.3">6</text>
<text x="198.5" y="104.5">7</text>
<text x="120" y="110">10</text>
<text x="125.4" y="111.2">PB7(XTAL2/TOSC2)</text>
<text x="147.6" y="114">PD4(XCK/T0)</text>
<text x="150.6" y="111.2">PD3(INT1)</text>
<text x="150.6" y="108.5">PD2(INT0)</text>
<text x="164.4" y="112.7">6</text>
<text x="164.4" y="110">5</text>
<text x="198.5" y="112.7">4</text>
<text x="198.5" y="110">5</text>
<text x="150.5" y="119.4">PD6(AIN0)</text>
<text x="152.9" y="116.7">PD5(T1)</text>
<text x="164.4" y="118.2">12</text>
<text x="164.4" y="115.5">11</text>
<text x="198.5" y="118.2">2</text>
<text x="198.5" y="115.5">3</text>
<text x="150.5" y="122.2">PD7(AIN1)</text>
<text x="164.4" y="121">13</text>
<text x="198.5" y="121">1</text>
<text x="149.4" y="130.4">PB1(OC1A)</text>
<text x="151.8" y="127.7">PB0(ICP)</text>
<text x="164.4" y="131.9">16</text>
<text x="164.4" y="129.2">15</text>
<text x="164.4" y="126.4">14</text>
<text x="182.1" y="131.9">4</text>
<text x="182.1" y="129.2">5</text>
<text x="182.1" y="126.4">6</text>
<text x="144.5" y="135.9">PB3(MOSI/OC2)</text>
<text x="145.8" y="133.1">PB2(SS/OC1B)</text>
<text x="164.4" y="137.4">18</text>
<text x="164.4" y="134.7">17</text>
<text x="182.1" y="137.4">2</text>
<text x="182.1" y="134.7">3</text>
<text x="119.1" y="140.1">8*2</text>
<text x="125.4" y="141.4">GND</text>
<text x="149.8" y="138.6">PB4(MISO)</text>
<text x="151" y="141.4">PB5(SCK)</text>
<text x="164.4" y="140.1">19</text>
<text x="182.1" y="140.1">1</text>
<text x="61.1" y="179.8">VCC</text>
<text x="61.1" y="177.1">CTS</text>
<text x="61.1" y="174.4">GND</text>
<text x="61.1" y="185.3">RXI</text>
<text x="61.1" y="182.6">TXO</text>
<text x="61.1" y="188">DTR</text>
</g>
<g font-size="1.5" fill="#808080">
<text x="193.2" y="30.1">MISO</text>
<text x="193.9" y="32.9">SCK</text>
<text x="194" y="35.6">RST</text>
<text x="229.6" y="32.9">MOSI</text>
<text x="101.8" y="112.9">XTAL1</text>
<text x="112.2" y="112.9">XTAL2</text>
</g>
</svg>
